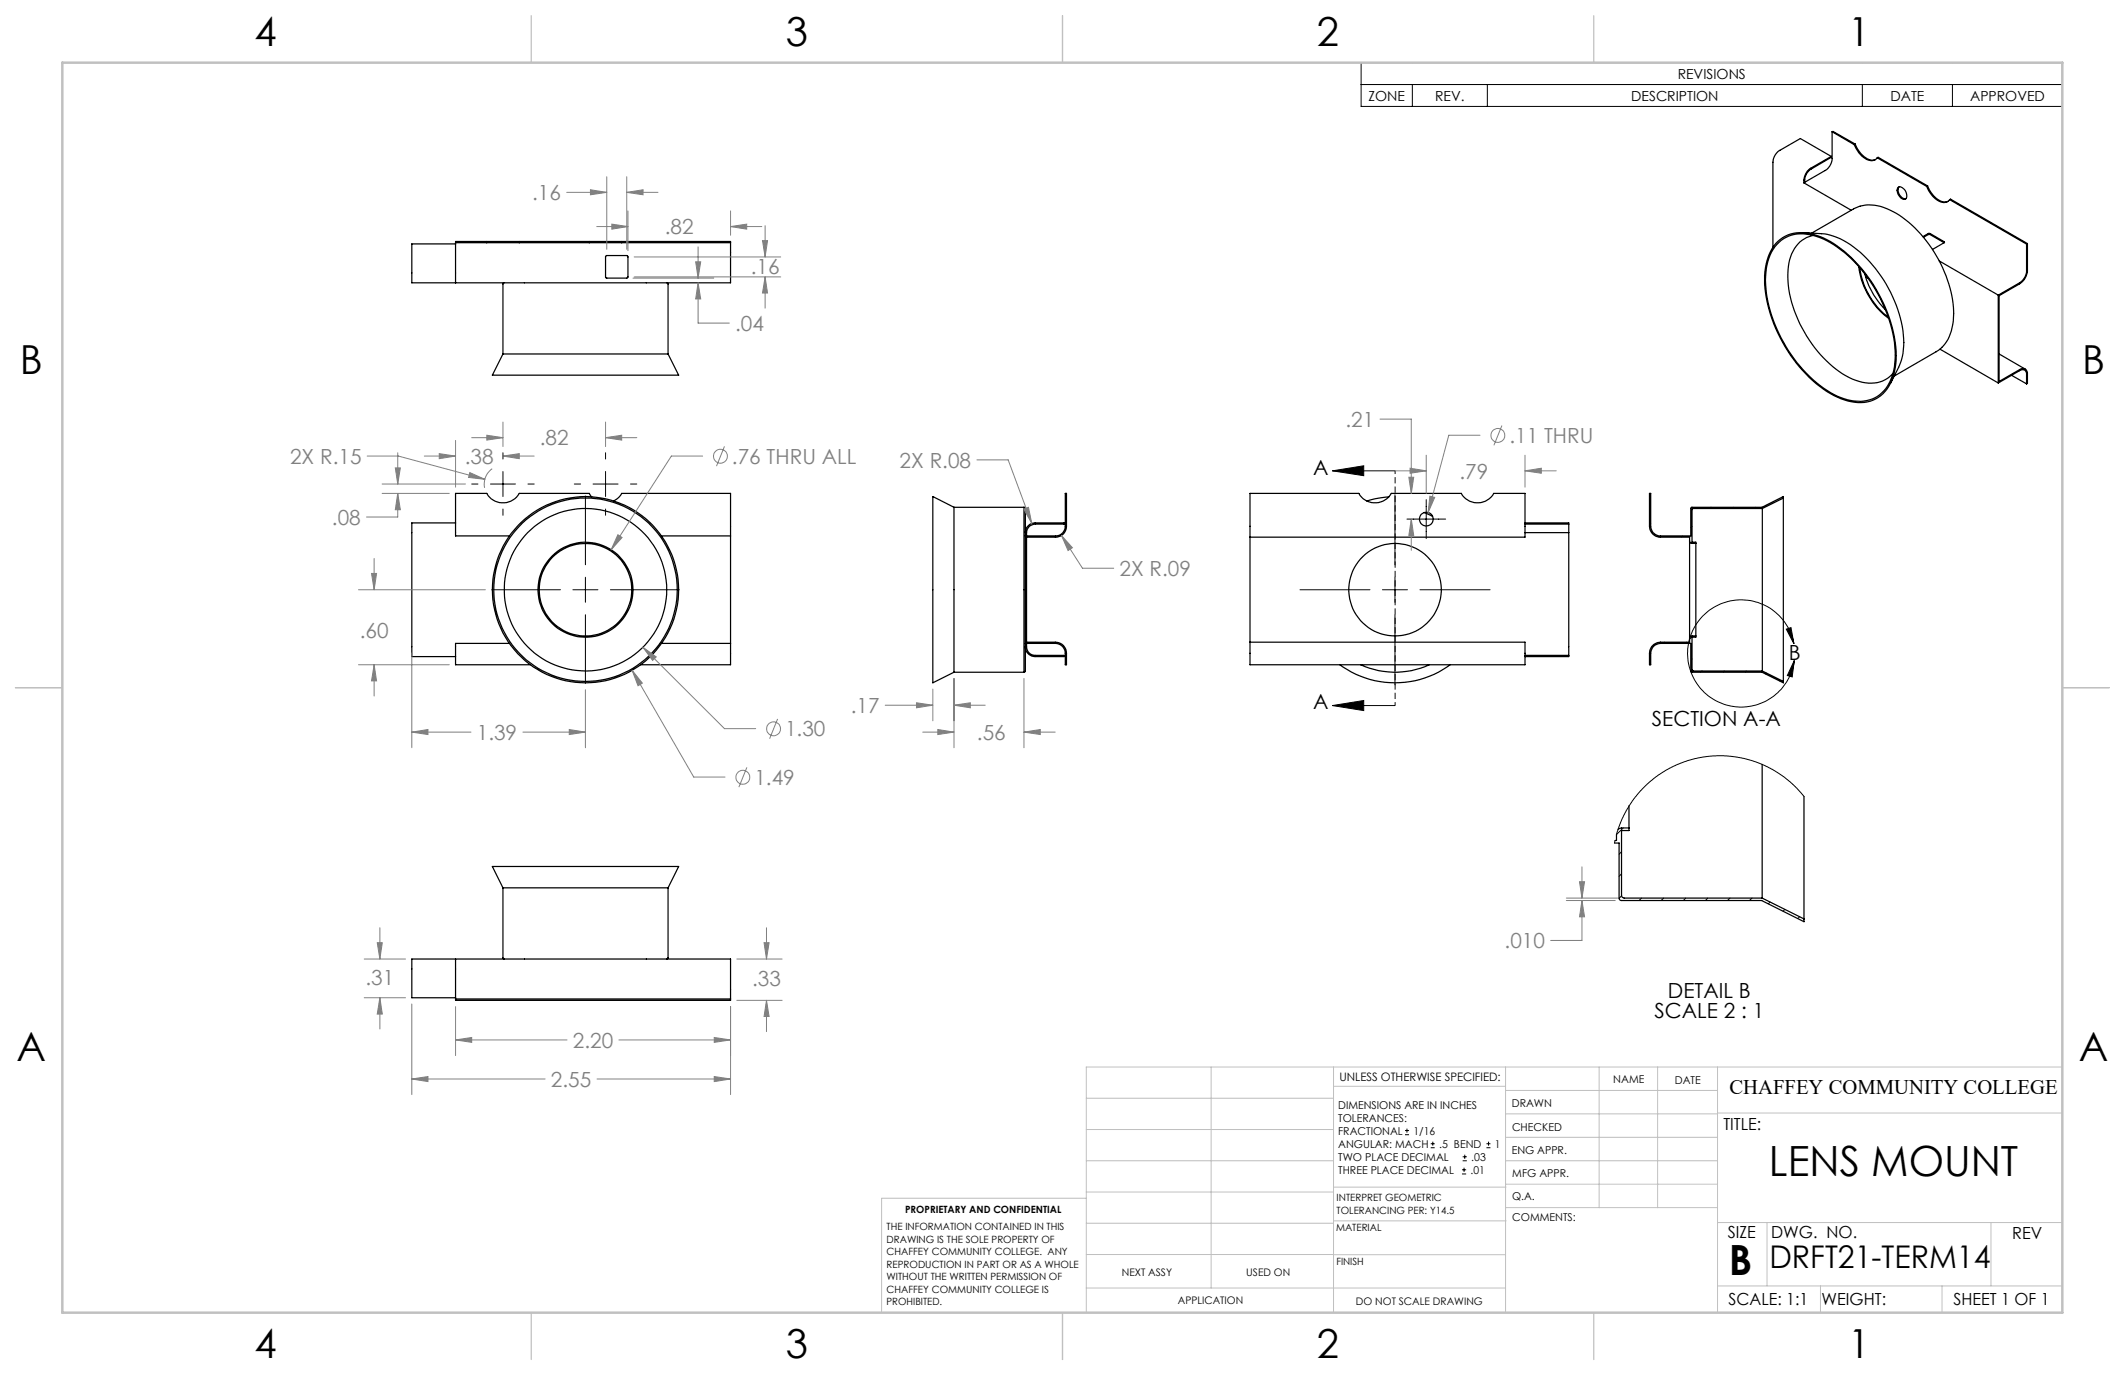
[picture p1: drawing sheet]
<svg xmlns="http://www.w3.org/2000/svg" width="432mm" height="279mm" viewBox="0 0 432 279" stroke-linecap="round" stroke-linejoin="round" font-family="sans-serif">
<g fill="none" stroke="#000" stroke-width=".25">
<path d="M366.5 37.1l9.7 5.6M366.7 37l-.2 .1M372.1 31.8l-4.2 2.4a3.3 3.3 0 0 0-1.4 2.9M372.1 31.8v.2l-4.1 2.4a2.77 2.77 0 0 0-1.3 2.6M372.1 31.8l-6.3-3.6-4.1 2.4a2.95 2.95 0 0 0-1.4 2.4v17.2M372.3 26.8v5.4a3 3 0 0 1-1.4 2.4l-4.2 2.4M372.3 26.8l4.5 2.6M372.3 26.8l.2-.1 4.5 2.6M376.8 29.4a4.5 4.5 0 0 0 3.7 3.2l.5-.1 .5-.4M377 29.3a4.8 4.8 0 0 0 3.4 3.3l.7-.2M377 29.3l-.2 .1M381.5 32.1l10 5.8"/>
<path d="M381.5 32.1l.1-.1 10.1 5.8M385.7 38.1a1.38 1.38 0 0 1 1.7 1.3 .72 .72 0 0 1-.3 1.1 .72 .72 0 0 1-.9-.4 1.83 1.83 0 0 1-.5-2zM385.9 38a1.71 1.71 0 0 0 1.4 2.4M391.5 37.9a4.8 4.8 0 0 0 3.5 3.3l.8-.2 .4-.4M391.7 37.8a4.8 4.8 0 0 0 3.4 3.3l.8-.2M391.7 37.8l-.2 .1M92.6 49.6v7.9M92.6 49.3v.3M92.6 49.3h6.3M98.9 49.1h6.6M98.9 49.3h6.6M98.9 49.1h-6.3v.2"/>
<path d="M98.9 49.1v.2M102.4 57.5l-.2 .1v14.3M105.5 49.1h14.2M105.5 49.3h14.2M105.5 49.1v.2M119.7 49.1h6.6M119.7 49.3h6.6M119.7 49.1v.2M123.1 52h4.4l.1 4.4-.2 .1h-4.2l-.2-.1zM126.3 49.1h22.1v.2M126.3 49.3h22.1M126.3 49.1v.2"/>
<path d="M135.5 57.5l.2 .2v14.2M148.4 49.3v8.2h-64.7v-7.9h8.9M361 49.7a7.2 7.2 0 0 1 8.1-1.7 23.9 23.9 0 0 1 12.4 11.6 25 25 0 0 1 3.5 14.9 8 8 0 0 1-4.5 6.6 10.3 10.3 0 0 1-9.3-1.8 29.4 29.4 0 0 1-12.5-22.4 10.9 10.9 0 0 1 2.3-7.2zM361.3 49a7.7 7.7 0 0 1 8.5-1 25.7 25.7 0 0 1 12.3 12.4 24.5 24.5 0 0 1 3 14.2 7.8 7.8 0 0 1-5.1 6.9 11.1 11.1 0 0 1-8.8-1.9 29.8 29.8 0 0 1-12.6-22.8 10.6 10.6 0 0 1 2.7-7.8zM366.4 47.3l3.7 .2a14.8 14.8 0 0 1 9.2 5 26.7 26.7 0 0 1 7.6 17.1 11.4 11.4 0 0 1-1.1 5l-1.7 3.3M368.4 47.8a6.5 6.5 0 0 0-4.9 5.7 22.8 22.8 0 0 0 4.7 16.4 18.9 18.9 0 0 0 10.2 7.8 6.1 6.1 0 0 0 6.2-1.8M377.7 54.2a15.5 15.5 0 0 0 6.1 10.5M377.9 54.4a15.4 15.4 0 0 0 5.8 10M378 41.9l-1.2 .5-8.7 5M378 41.9a9.5 9.5 0 0 1 7.3 1.5 26 26 0 0 1 11.7 20.4 9.5 9.5 0 0 1-2.4 6.8M378.9 55.7a16.8 16.8 0 0 0 4.2 7.2M379.1 56.3l.5 .3"/>
<path d="M390.7 48.1l1.4-.7 2.9 1.7v.2M390.8 48.2l1.3-.6 2.9 1.7M394.1 53l11.9 7M395 49.3l-2.3 1.4M396.2 40.6l15.6 9M396.2 40.6l.1-.1 15.7 9M406 60v17.8M411.8 49.6v5.4a3 3 0 0 1-1.4 2.5l-4.4 2.5M412 49.5v5.4a3.5 3.5 0 0 1-1.6 2.8l-4.2 2.4v17.4l4.2-2.4a.97 .97 0 0 1 1.1-.1 .97 .97 0 0 1 .5 1v1.9l-.2 .1M412 49.5l-.2 .1M102.2 71.9h33.5M102.2 71.9l-2.2 4.3h37.9l-2.2-4.3"/>
<path d="M394.2 70.9l11.8 6.9M394.6 70.6l-.8 .7-8.9 5.1M406 77.8l4.4-2.5a.86 .86 0 0 1 1-.1 .86 .86 0 0 1 .4 .9v1.9M406.2 71.9l5.3 3.1M408.8 76.3l3 1.7M92.6 106.3h-8.9v27.1h8.9M92.6 106.3v2.6h10.9M120.2 101l-.5-.7h-14.2a3.8 3.8 0 0 1-6.6 0h-6.3v6M124.7 101.8l1.1-.8 .5-.7h22.1v8.6M134.4 108.9h14M148.4 108.9v21.8M193.9 103.1v33.5"/>
<path d="M193.9 103.1l-4.4-2.2v37.8l4.4-2.1M193.9 103.1h14.2M208.1 103.1l.3 .2v5.6M208.1 103.1v33.5M208.4 108.9h6.1a1.97 1.97 0 0 0 2-2v-6.6h.2v6.6a2.17 2.17 0 0 1-2.2 2.2h-5.9v21.4h5.9a2.23 2.23 0 0 1 2.2 2.3v2.3h-.2v-2.3a2.02 2.02 0 0 0-2-2.1h-6.1M208.4 108.2a1.97 1.97 0 0 1 1.9-1.9h5.9v.2h-5.8a1.87 1.87 0 0 0-1.8 2.4M208.4 108.9v21.8M254 100.3h22.1a3.8 3.8 0 0 0 6.6 0h14.2a3.8 3.8 0 0 0 6.6 0h6.4v8.8h-55.9zM254 109.1v21.4M282.2 101l-2.8 .4-1.7 .4M289.4 104.1l1.7 .8M309.9 106.3h8.9v.2"/>
<path d="M309.9 106.5h8.9M309.9 108.2h8.9M318.8 106.5v1.7M318.8 108.2v25M343.3 109.9l.1 .3 .3 .2h.9M343.3 109.9v19.9M344.6 110.4v18.8M358.1 103.3h-14.1l-.2 .2v6.7h.8v.2M358.1 103.3v33M362.4 101.2v-.3l-4.4 2.2h-14.3l-.1 .1v5.7h-6.2a2.04 2.04 0 0 1-2-2v-6.6h-.2v6.6a2.23 2.23 0 0 0 2.2 2.2h5.9v.8M362.4 101.2v37.3M362.4 101.2l-4.3 2.1"/>
<path d="M92.6 133.4v1.7h15.1M103.5 130.7h-10.9v2.7M134.4 130.7h14M148.4 130.7v4.4h-18.2M193.9 136.6h14.2M208.4 130.7v5.7l-.3 .2M208.6 130.7a1.89 1.89 0 0 0 1.7 2.5h5.9v.2h-5.9a1.97 1.97 0 0 1-1.9-2M254 130.5h55.9v4.6h-55.9zM272.2 135.1a19 19 0 0 0 22.5 0M276.5 135.1a16.8 16.8 0 0 0 13.9 0M309.9 133.2h8.9M318.8 133.2v.2h-8.9"/>
<path d="M343.3 129.8v.7h-5.9a2.29 2.29 0 0 0-2.2 2.3v2.3h.2v-2.3a2.03 2.03 0 0 1 2-2.1h6.2v5.8l.1 .1h14.3l4.4 2.1v-.2M344.6 129.2h-.8a.49 .49 0 0 0-.5 .6M344.6 129.2v.3h-.8v6.6l.1 .2h14.2M358.1 136.3l4.3 2.2M358.1 155.3v27.2M328.1 171.3h.9v11.3l.2 .3 28.8 .1 8.6 4.3v-.6M328.5 169.5v1.3h-.3M331 168.2h-1.5l-.7 .4M331 168.2v.6h-1.5v13.2l.2 .4 .3 .1h28.1M331 163.8v4.4M366.6 161.9v24.8M92.6 194.9v7.8"/>
<path d="M102.2 180.4v14.3l.2 .2M102.2 180.4h33.5M102.2 180.4l-2.2-4.3h37.9l-2.2 4.3M135.7 180.4v14.2l-.2 .3M358.1 182.5l8.5 4.2M92.6 202.7h-8.9v-7.8h64.7v8.1M92.6 202.7v.3M92.6 203v.3h55.8v-.3M92.6 203h55.8"/>
<circle cx="119" cy="119.8" r="16.5"/>
<circle cx="119" cy="119.8" r="18.6"/>
<circle cx="119" cy="119.8" r="9.6"/>
<circle cx="119" cy="119.8" r="18.9"/>
<circle cx="119" cy="119.8" r="9.4"/>
<circle cx="283.5" cy="119.8" r="9.4"/>
<circle cx="289.8" cy="105.5" r="1.39"/>
</g>
<g fill="none" stroke="#000" stroke-width=".2">
<path d="M276.6 12.7h142.5v8.9h-142.5zM276.6 17.2h142.5M287 17.2v4.4M302.2 17.2v4.4M378.4 17.2v4.4M396.7 17.2v4.4M95.8 98.4h1.3M99.7 98.4h5M102.2 92v1.3M102.2 95.8v5.1M107.3 98.4h1.2M116.7 98.4h1.3"/>
<path d="M120.5 98.4h5.1M123 92v1.3M123 95.8v5.1M128.1 98.4h1.3M270.8 95.7l6.3-1v2zM270.8 95.7h12.7M99.9 119.8h14M102.2 103.4v1.3M116.4 119.8h5.1M119 100.8v14M119 117.3v5.1M123 103.4v1.3"/>
<path d="M124 119.8h14M264.2 119.8h14.2M280.9 119.8h5.1M283.5 100.5v14.3M283.5 117.3v5.1M285.9 105.5h7.9M288.5 119.8h14.3M289.8 101.5v7.9M335.4 101.8l-.2 .3M335.4 106.4l-.2 .2M337.4 108.9l-.3 .2M341.8 108.9l-.2 .2"/>
<path d="M343.8 107l-.2 .2M347.7 103.1l-.2 .2M352.2 103.1l-.3 .2M356.7 103.1l-.3 .2M119 124.9v14M283.5 124.9v14.2M335.4 133.3l-.2 .2M338.2 130.5l-.2 .2M342.7 130.5l-.3 .2M343.8 133.9l-.2 .2M344 129.2l-.7 .7M345.9 136.3l-.3 .3"/>
<path d="M350.3 136.3l-.2 .3M354.8 136.3l-.2 .3M358.9 136.7l-.2 .2M361.9 138.3l-.2 .1M363 127.8l.9-.3 .6 3.3zM364.5 130.8a10.9 10.9 0 0 0-16.8-7.1 10.9 10.9 0 0 0 .4 18.3 10.9 10.9 0 0 0 16.5-7.8M364.6 134.2l-.4 3.3-1-.2zM270.8 143.4l6.3-1.1v2.1zM270.8 143.4h12.7M328.2 170.8l-.1 .5M329.5 173.1l-.5 .5M329.5 177.6l-.5 .5"/>
<path d="M329.8 168.2l-1.3 1.4M366.6 161.9l-1.8-2-2.1-1.9-2.6-1.7-2.9-1.3-2.9-.9-3.4-.5h-2.9l-2.9 .4-2.9 .8-2.9 1.3-2.4 1.4-2.2 1.8-2.1 2.3-1.6 2.2-1.5 2.9-1 2.8M329.5 182l-.5 .6M333.6 182.5l-.5 .5M338.1 182.5l-.6 .5M342.5 182.5l-.4 .5M347 182.5l-.5 .5M351.5 182.5l-.5 .5M356 182.5l-.5 .5M359.7 183.3l-.4 .4M362.7 184.8l-.4 .4M365.7 186.3l-.4 .4"/>
<path d="M285.5 230.6h.8M285.5 229.7h.8M285.9 229.3v.9M290.7 233.2h.8M290.7 232.4h.8M291.1 232v.8M297.1 238.5h.8M297.1 237.7h.8M297.2 235.9h.9M297.2 235.1h.9M297.5 237.3v.8M297.6 234.6v.9"/>
<path d="M302 233.2h.9M302 232.4h.9M302.5 232v.8"/>
</g>
<g fill="none" stroke="#808080" stroke-width=".2">
<path d="M115.1 39.1h8.2M120 38.6l3.3 .5-3.3 .5zM123.3 35.9v14.8M127.4 39.1l3.3-.5v1zM127.4 35.9v14.8M127.4 39.1h6.3M121.2 46h6.4M124.3 45.5l3.3 .5-3.3 .6zM127.6 42.9v8M128.6 56.5h16.4M128.9 56.3h29.7M128.9 52.2h29.7"/>
<path d="M141.4 53.2h1l-.5 3.3zM141.9 57.5l.5 3.2h-1zM141.9 57.5v8.2h6.3M141.9 50.2v6.3M148.4 46l3.3-.5v1.1zM148.4 42.9v4.9M148.4 46h6.4M154.9 48.9h1.1l-.5 3.3zM155.5 56.3l.5 3.2h-1.1zM155.5 45.9v6.3M155.5 56.3v6.3M74.6 92.7h6.4l17.5 4.7"/>
<path d="M77.6 98.4h17M80.3 95.1h1.1l-.6 3.3zM80.8 92v6.4M86.2 92.7h6.4M89.3 92.2l3.3 .5-3.3 .5zM92.6 89.5v9.5M95.5 96l3 1.4-3.3-.4zM95.8 88.9h6.4M98.9 88.4l3.3 .5-3.3 .5zM100 95.3a3.8 3.8 0 0 0-1.5 3.8M102.2 92.7l3.3-.5v1zM102.2 92.7h6.3"/>
<path d="M102.2 85.8v4.9M123 88.9l3.3-.5v1zM123 85.8v4.9M123 88.9h6.4M142.8 92.7h-6.4l-12.2 19M147.2 90.7l-1.6 4M198.5 93.5h6.4l4.8 12.9M280.4 85.2h6.4v15.1M283.5 95.7h6.3M286.3 97h1l-.5 3.3zM286.5 95.1l3.3 .6-3.3 .5zM289.8 92.5v7.8"/>
<path d="M300.7 88.4h-6.3l-4.2 15.7M305.2 86.5l-1.6 4M309.9 95.7l3.3-.6v1.1zM309.9 92.5v6.5M309.9 95.7h6.3M72.8 119.8h25.8M75.5 116.5h1l-.5 3.3zM76 113.5v6.3M77.6 100.3h13.7M80.8 100.3l.6 3.3h-1.1zM80.8 100.3v4.8h-6.3M125.6 108.7l.8 .5-2.2 2.5z"/>
<path d="M208 103.4l1-.3 .7 3.3zM215.7 108.8l2.2 2.5-.9 .6zM215.7 108.8l4.3 6.7h6.3M286.8 105.5l.5 3.3h-1zM286.8 105.5v6.3M290.5 100.8l1 .3-1.3 3zM72.8 135.1h18.5M76 135.1l.5 3.3h-1zM76 135.1v6.3M83.7 132.7v19.2M128.4 136.2l2.1 2.6-.9 .5zM128.4 136.2l12.6 21.7h6.3"/>
<path d="M130.6 131.5l2.7 2-.7 .7zM130.6 131.5l16.6 16.6h6.4M193.9 137.9v14M208.1 137.9v14M83.7 148.8l3.3-.6v1.1zM83.7 148.8h12M106.3 148.8h12.7M115.7 148.2l3.3 .6-3.3 .5zM119 140.2v11.7M151.8 155.9l-1.7 4M158 146.1l-1.6 4M179.9 143.3h9.6"/>
<path d="M186.2 142.8l3.3 .5-3.3 .5zM187.5 148.8h6.4M189.5 140v6.5M190.6 148.2l3.3 .6-3.3 .5zM193.9 143.3l3.3-.5v1zM193.9 143.3h6.3M208.1 148.8l3.3-.6v1.1zM208.1 148.8h6.3M321 179.2h1l-.5 3.3zM321.5 176.1v6.4M74 194.9h8.4M76.7 191.6h1l-.5 3.3z"/>
<path d="M77.2 188.5v6.4M149.7 194.9h9.2M155.3 191.6h1l-.5 3.3zM155.8 188.5v6.4M318.3 183h9.9M318.3 182.5h10.5M321.5 183l.5 3.3h-1zM321.5 183v8.1h-6.4M74 202.7h8.4M77.2 202.7l.5 3.4h-1zM77.2 202.7v6.4M83.7 219.3l3.3-.5v1z"/>
<path d="M83.7 204v18.4M83.7 219.3h27.1M92.6 211.3l3.2-.5v1zM92.6 204.5v10M92.6 211.3h22.6M121.3 219.3h27.1M125.8 211.3h22.6M145.1 218.8l3.3 .5-3.3 .5zM145.1 210.8l3.3 .5-3.3 .5zM148.4 204.5v17.9M149.7 203.3h9.2M155.8 203.3l.5 3.3h-1z"/>
<path d="M155.8 203.3v6.3"/>
<circle cx="146.4" cy="92.7" r="1.42"/>
<circle cx="304.4" cy="88.5" r="1.41"/>
<circle cx="151" cy="157.9" r="1.41"/>
<circle cx="157.2" cy="148.1" r="1.41"/>
</g>
<path d="M283.5 95.6v47.8" fill="none" stroke="#000" stroke-width=".2" stroke-dasharray="1.3 .6" stroke-dashoffset=".6" stroke-linecap="butt"/>
<g fill="none" stroke="#c0c0c0" stroke-width=".2">
<path d="M246.1 216.8v44.9M271 216.8v49.9M305.9 216.8v49.9M324.9 216.8v28.6M336.8 216.8v28.6M349 216.8v49.9M419.1 216.8h-198.4v49.9M220.7 235.9h50.3M220.7 229.5h50.3M220.7 223.2h50.3M271 220.7h34.9M305.9 231.1h43.1"/>
<path d="M305.9 226.3h43.1M305.9 221.6h43.1M305.9 235.9h43.1M349 226.2h70.1M220.7 248.6h50.3M220.7 242.2h50.3M220.7 254.9h50.3M220.7 243.5h-41.6v23.2M271 255h34.9M271 248.1h35M271 241.2h35M305.9 240.6h43.1"/>
<path d="M306 245.4h43M349 248.4h70.1M359.1 248.4v12.9M404.6 248.4v12.9M220.7 261.7h85.2M349 261.3h70.1M369.9 261.3v5.4M394.6 261.3v5.4"/>
</g>
<path d="M108 3.2v9.5M215.9 3.2v9.5M323.8 3.2v9.5M3.1 139.7h9.6M419.1 139.7h9.5M108 266.7v9.6M215.9 266.7v9.6M323.8 266.7v9.6" fill="none" stroke="#c0c0c0" stroke-width=".25"/>
<path d="M12.7 12.7h406.4v254h-406.4z" fill="none" stroke="#c0c0c0" stroke-width=".5"/>
<path d="M270.8 95.7l6.3-1v2zM270.8 143.4l6.3-1.1v2.1zM363 127.8l.9-.3 .6 3.3zM364.6 134.2l-.4 3.3-1-.2z" fill="#000"/>
<path d="M125.6 108.7l-1.4 3 2.2-2.5zM130.6 131.5l2 2.7 .7-.7zM128.4 136.2l1.2 3.1 .9-.5zM95.5 96l-.3 1 3.3 .4zM98.9 88.4l3.3 .5-3.3 .5zM123 88.9l3.3-.5v1zM80.3 95.1h1.1l-.6 3.3zM80.8 100.3l.6 3.3h-1.1zM89.3 92.2l3.3 .5-3.3 .5zM102.2 92.7l3.3-.5v1zM115.7 148.2l3.3 .6-3.3 .5zM83.7 148.8l3.3-.6v1.1zM75.5 116.5h1l-.5 3.3zM76 135.1l.5 3.3h-1zM155.5 56.3l.5 3.2h-1.1zM154.9 48.9h1.1l-.5 3.3zM127.4 39.1l3.3-.5v1zM120 38.6l3.3 .5-3.3 .5zM141.4 53.2h1l-.5 3.3zM141.9 57.5l.5 3.2h-1zM148.4 46l3.3-.5v1.1zM124.3 45.5l3.3 .5-3.3 .6zM83.7 219.3l3.3-.5v1zM145.1 218.8l3.3 .5-3.3 .5zM92.6 211.3l3.2-.5v1zM145.1 210.8l3.3 .5-3.3 .5zM76.7 191.6h1l-.5 3.3zM77.2 202.7l.5 3.4h-1zM155.3 191.6h1l-.5 3.3zM155.8 203.3l.5 3.3h-1zM186.2 142.8l3.3 .5-3.3 .5zM193.9 143.3l3.3-.5v1zM190.6 148.2l3.3 .6-3.3 .5zM208.1 148.8l3.3-.6v1.1zM215.7 108.8l1.3 3.1 .9-.6zM208 103.4l1.7 3-.7-3.3zM290.5 100.8l-.3 3.3 1.3-3zM286.8 105.5l.5 3.3h-1zM286.3 97h1l-.5 3.3zM286.5 95.1l3.3 .6-3.3 .5zM309.9 95.7l3.3-.6v1.1zM321.5 183l.5 3.3h-1zM321 179.2h1l-.5 3.3z" fill="#808080"/>
<g font-size="8.5">
<text x="359.4" y="239">LENS MOUNT</text>
<text x="351.3" y="259">B</text>
</g>
<g font-size="8.1">
<text x="51.7" y="9.3">4</text>
<text x="159.7" y="9.3">3</text>
<text x="267.6" y="9.3">2</text>
<text x="375.6" y="9.3">1</text>
<text x="4" y="76">B</text>
<text x="423.1" y="76">B</text>
<text x="3.3" y="215.7">A</text>
<text x="422.4" y="215.7">A</text>
<text x="51.7" y="276">4</text>
<text x="159.7" y="276">3</text>
<text x="267.6" y="276">2</text>
<text x="375.6" y="276">1</text>
</g>
<text font-size="6.3" x="359.5" y="257.6">DRFT21-TERM14</text>
<g font-size="4.2" fill="#808080">
<text x="108.1" y="40.7">.16</text>
<text x="135.1" y="47.6">.82</text>
<text x="152.5" y="55.7">.16</text>
<text x="149.4" y="67.3">.04</text>
<text x="273.4" y="86.7">.21</text>
<text x="58.9" y="94.3">2X R.15</text>
<text x="94.5" y="94.3">.38</text>
<text x="109.7" y="90.5">.82</text>
<text x="148.7" y="94.2">.76 THRU ALL</text>
<text x="182.8" y="95">2X R.08</text>
<text x="306.7" y="90">.11 THRU</text>
<text x="296.6" y="97.2">.79</text>
<text x="67.5" y="106.6">.08</text>
<text x="227.5" y="117">2X R.09</text>
<text x="73.1" y="129.6">.60</text>
<text x="159.5" y="149.6">1.30</text>
<text x="172.9" y="144.9">.17</text>
<text x="96.9" y="150.3">1.39</text>
<text x="198.5" y="150.3">.56</text>
<text x="153.3" y="159.5">1.49</text>
<text x="305.7" y="192.7">.010</text>
<text x="74.3" y="200.1">.31</text>
<text x="152.8" y="200.3">.33</text>
<text x="116.4" y="212.9">2.20</text>
<text x="112" y="220.8">2.55</text>
</g>
<g font-size="4.2">
<text x="266.8" y="96.4">A</text>
<text x="363.5" y="134">B</text>
<text x="266.8" y="144.1">A</text>
<text x="335.7" y="147.4">SECTION A-A</text>
<text x="338.9" y="202.7">DETAIL B</text>
<text x="336.2" y="206.9">SCALE 2 : 1</text>
<text x="351.4" y="222.2">CHAFFEY COMMUNITY COLLEGE</text>
</g>
<g font-size="3.4">
<text x="350.2" y="229.5">TITLE:</text>
<text x="351.1" y="251.6">SIZE</text>
<text x="359.9" y="251.6">DWG. NO.</text>
<text x="408.9" y="251.7">REV</text>
<text x="351.2" y="265.2">SCALE: 1:1</text>
<text x="370.1" y="265.3">WEIGHT:</text>
<text x="396.9" y="265.2">SHEET 1 OF 1</text>
</g>
<g font-size="2.8">
<text x="340.9" y="16">REVISIONS</text>
<text x="278.1" y="20.4">ZONE</text>
<text x="291.6" y="20.4">REV.</text>
<text x="331.5" y="20.4">DESCRIPTION</text>
<text x="384.1" y="20.4">DATE</text>
<text x="400.3" y="20.4">APPROVED</text>
</g>
<text font-size="2.4" x="272.2" y="219.7">UNLESS OTHERWISE SPECIFIED:</text>
<g font-size="2.2">
<text x="327.8" y="220.1">NAME</text>
<text x="340.3" y="220.2">DATE</text>
<text x="271.9" y="225.3">DIMENSIONS ARE IN INCHES</text>
<text x="271.9" y="227.9">TOLERANCES:</text>
<text x="307.2" y="224.9">DRAWN</text>
<text x="271.9" y="230.6">FRACTIONAL</text>
<text x="271.9" y="233.2">ANGULAR: MACH</text>
<text x="287.2" y="230.6">1/16</text>
<text x="292.5" y="233.2">.5 BEND</text>
<text x="303.8" y="233.2">1</text>
<text x="307.3" y="229.8">CHECKED</text>
<text x="271.9" y="238.5">THREE PLACE DECIMAL</text>
<text x="271.9" y="235.9">TWO PLACE DECIMAL</text>
<text x="298.8" y="238.5">.01</text>
<text x="299" y="235.9">.03</text>
<text x="307.2" y="234.5">ENG APPR.</text>
<text x="307.3" y="239.2">MFG APPR.</text>
<text x="307.3" y="243.9">Q.A.</text>
<text x="307.3" y="248.1">COMMENTS:</text>
</g>
<g font-size="2.1">
<text x="227.9" y="259.2">NEXT ASSY</text>
<text x="253.3" y="259.2">USED ON</text>
<text x="239.3" y="265">APPLICATION</text>
<text x="275.5" y="265.1">DO NOT SCALE DRAWING</text>
</g>
<g font-size="2">
<text x="271.6" y="244.1">INTERPRET GEOMETRIC</text>
<text x="180.2" y="250">THE INFORMATION CONTAINED IN THIS</text>
<text x="183.9" y="246.4">PROPRIETARY AND CONFIDENTIAL</text>
<text x="271.5" y="250.2">MATERIAL</text>
<text x="271.6" y="246.6">TOLERANCING PER: Y14.5</text>
<text x="180.2" y="252.5">DRAWING IS THE SOLE PROPERTY OF</text>
<text x="180.2" y="255.1">CHAFFEY COMMUNITY COLLEGE. ANY</text>
<text x="180.2" y="257.6">REPRODUCTION IN PART OR AS A WHOLE</text>
<text x="271.5" y="257">FINISH</text>
<text x="180.2" y="260.1">WITHOUT THE WRITTEN PERMISSION OF</text>
<text x="180.2" y="262.6">CHAFFEY COMMUNITY COLLEGE IS</text>
<text x="180.2" y="265.2">PROHIBITED.</text>
</g>
</svg>
